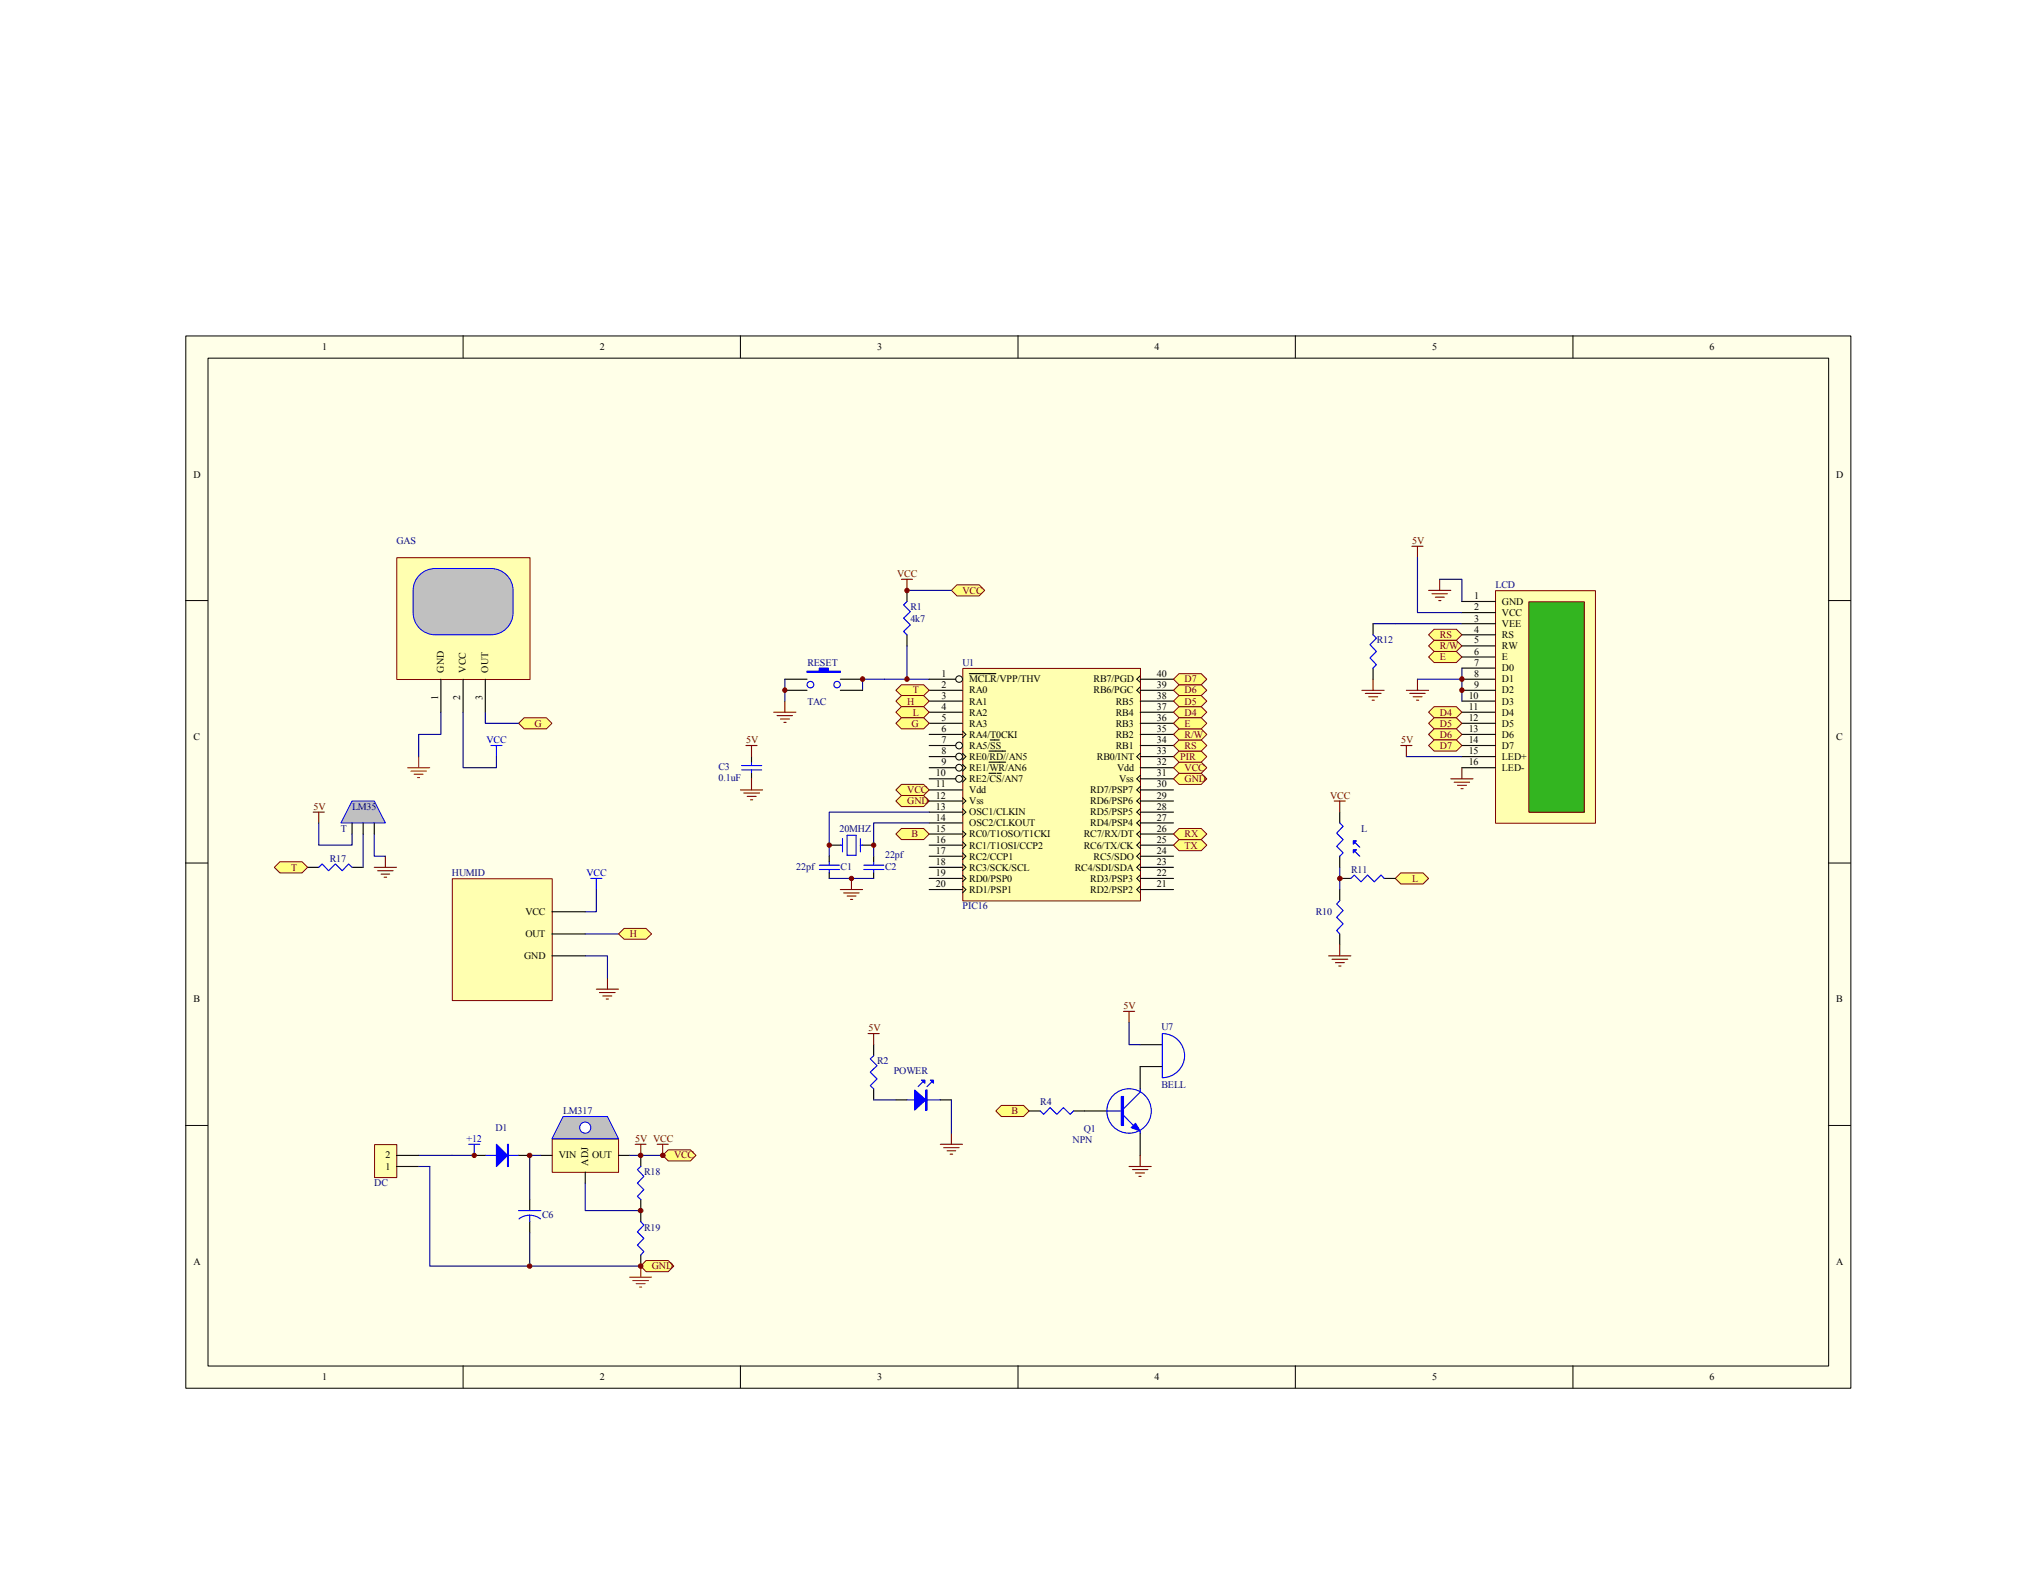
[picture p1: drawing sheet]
<svg xmlns="http://www.w3.org/2000/svg" width="279mm" height="216mm" viewBox="0 0 279 216" stroke-linecap="round" stroke-linejoin="round" font-family="sans-serif">
<path d="M25.5 46.1h228.5v144.4h-228.5z" fill="#ffffe8"/>
<g fill="none" stroke="#000" stroke-width=".14">
<path d="M25.5 46.1h228.5v144.4h-228.5zM28.5 49.2h222.4v138.3h-222.4zM63.6 46.1v3M101.6 46.1v3M139.7 46.1v3M177.8 46.1v3M215.9 46.1v3M25.5 82.4h3M250.9 82.4h3.1M25.5 118.5h3M250.9 118.5h3.1M25.5 154.5h3"/>
<path d="M250.9 154.5h3.1M63.6 187.5v3M101.6 187.5v3M139.7 187.5v3M177.8 187.5v3M215.9 187.5v3"/>
</g>
<path d="M192.2 102.3h1.6M193 102.3v1.5M199.1 106.9h3M199.6 107.4h2.1M200 107.8h1.2M200.5 108.3h.3M200.6 105.4v1.5" fill="none" stroke="#800000" stroke-width=".15"/>
<path d="M205.3 81.1h13.6v31.9h-13.6z" fill="#ffffb0"/>
<path d="M205.2 81.1h13.7v31.9h-13.7z" fill="none" stroke="#800000" stroke-width=".14"/>
<path d="M209.8 82.6h7.6v28.9h-7.6z" fill="#33b520"/>
<path d="M209.8 82.6h7.6v28.9h-7.6z" fill="none" stroke="#800000" stroke-width=".14"/>
<g fill="none" stroke="#000" stroke-width=".15">
<path d="M200.6 82.6h4.6M200.6 84.1h4.6M200.6 85.6h4.6M200.6 87.1h4.6M200.6 88.7h4.6M200.6 90.2h4.6M200.6 91.7h4.6M200.6 93.2h4.6M200.6 94.7h4.6M200.6 96.2h4.6M200.6 97.8h4.6M200.6 99.3h4.6"/>
<path d="M200.6 100.8h4.6M200.6 102.3h4.6M200.6 103.8h4.6M200.6 105.4h4.6M119.9 143.4v1.5M119.9 149.4v1.6"/>
</g>
<path d="M194.5 76.5v7.6h6.1M197.6 79.5h3v3.1M188.4 85.6h3.1M199.1 85.6h1.5M193 103.8h7.6" fill="none" stroke="#000080" stroke-width=".15"/>
<g fill="none" stroke="#800000" stroke-width=".15">
<path d="M193.8 75h1.5M194.5 75v1.5M197.6 79.5v1.5M186.9 94.7h3M187.4 95.2h2.1M187.8 95.6h1.3M188.3 96.1h.3M188.4 93.2v1.5M196 81h3.1M196.5 81.5h2.1M197 82h1.2M197.4 82.4h.3"/>
<path d="M129 157.1h3.1M129.5 157.5h2.1M130 157.9h1.2M130.4 158.4h.3M130.6 155.5v1.6"/>
</g>
<path d="M119.9 144.9l-.5 .4 1 1-1 .9 1 .9-1 .9 .5 .4M124.5 151h4.5M126.6 148.5l-.6 .6M127.8 148.5l-.6 .6" fill="none" stroke="#00f" stroke-width=".15"/>
<path d="M125.5 149.6l1.5 1.4-1.5 1.4z" fill="#00f"/>
<path d="M125.5 149.6l1.5 1.4-1.5 1.4zM127 149.6h.2v2.8h-.2z" fill="none" stroke="#00f" stroke-width=".15"/>
<path d="M127.1 149.6v2.8" fill="none" stroke="#00f" stroke-width=".17"/>
<path d="M127.7 148.3h.4v.4z" fill="#00f"/>
<path d="M127.7 148.3h.4v.4z" fill="none" stroke="#00f" stroke-width=".15"/>
<path d="M126.5 148.3h.4v.4z" fill="#00f"/>
<path d="M188.4 87.1l.5 .5-.9 .9 .9 .9-.9 .9 .9 .9-.5 .5M126.5 148.3h.4v.4z" fill="none" stroke="#00f" stroke-width=".15"/>
<path d="M188.4 85.6v1.5M188.4 91.7v1.5M122.9 151h1.6M129 151h1.6" fill="none" stroke="#000" stroke-width=".15"/>
<path d="M119.9 151h3M130.6 151v4.5" fill="none" stroke="#000080" stroke-width=".15"/>
<path d="M196 97.8l.8-.8h3.1l.7 .8-.7 .7h-3.1z" fill-rule="evenodd" fill="#ffff80"/>
<path d="M196 97.8l.8-.8h3.1l.7 .8-.7 .7h-3.1z" fill="none" stroke="#800000" stroke-width=".14"/>
<path d="M196 99.3l.8-.8h3.1l.7 .8-.7 .7h-3.1z" fill-rule="evenodd" fill="#ffff80"/>
<path d="M196 99.3l.8-.8h3.1l.7 .8-.7 .7h-3.1z" fill="none" stroke="#800000" stroke-width=".14"/>
<path d="M196 100.8l.8-.8h3.1l.7 .8-.7 .8h-3.1z" fill-rule="evenodd" fill="#ffff80"/>
<path d="M196 100.8l.8-.8h3.1l.7 .8-.7 .8h-3.1z" fill="none" stroke="#800000" stroke-width=".14"/>
<path d="M196 102.3l.8-.7h3.1l.7 .7-.7 .8h-3.1z" fill-rule="evenodd" fill="#ffff80"/>
<path d="M196 102.3l.8-.7h3.1l.7 .7-.7 .8h-3.1z" fill="none" stroke="#800000" stroke-width=".14"/>
<path d="M196 87.1l.8-.7h3.1l.7 .7-.7 .8h-3.1z" fill-rule="evenodd" fill="#ffff80"/>
<path d="M196 87.1l.8-.7h3.1l.7 .7-.7 .8h-3.1z" fill="none" stroke="#800000" stroke-width=".14"/>
<path d="M196 88.7l.8-.8h3.1l.7 .8-.7 .7h-3.1z" fill-rule="evenodd" fill="#ffff80"/>
<path d="M196 88.7l.8-.8h3.1l.7 .8-.7 .7h-3.1z" fill="none" stroke="#800000" stroke-width=".14"/>
<path d="M196 90.2l.8-.8h3.1l.7 .8-.7 .7h-3.1z" fill-rule="evenodd" fill="#ffff80"/>
<path d="M196 90.2l.8-.8h3.1l.7 .8-.7 .7h-3.1z" fill="none" stroke="#800000" stroke-width=".14"/>
<path d="M90.2 157.1h1.5M90.9 157.1v1.5M119.1 141.9h1.6M119.9 141.9v1.5" fill="none" stroke="#800000" stroke-width=".15"/>
<path d="M136.7 152.5l.7-.8h3.1l.7 .8-.7 .7h-3.1z" fill-rule="evenodd" fill="#ffff80"/>
<path d="M136.7 152.5l.7-.8h3.1l.7 .8-.7 .7h-3.1z" fill="none" stroke="#800000" stroke-width=".14"/>
<path d="M148.8 152.5h3.1M156.5 143.4h3M156.5 155.5v3.1M159.5 146.4h-3v3" fill="none" stroke="#000" stroke-width=".15"/>
<path d="M151.9 152.5h2.3M153.9 150.5h.3v4h-.3zM154.2 153.1l1.3 1.4M156.5 149.4v.5l-2.3 2.3M156.5 155.2v.3M159.5 141.9a3 3 0 0 1 3.1 3 3 3 0 0 1-3.1 3z" fill="none" stroke="#00f" stroke-width=".15"/>
<path d="M154.2 138.8h1.5M154.9 138.8v1.5" fill="none" stroke="#800000" stroke-width=".15"/>
<path d="M154.9 140.3v3.1h1.6" fill="none" stroke="#000080" stroke-width=".15"/>
<path d="M154 150.5v4" fill="none" stroke="#00f" stroke-width=".3"/>
<path d="M155.8 154.2l.7 1-1.3-.4z" fill="#00f"/>
<g fill="none" stroke="#00f" stroke-width=".15">
<path d="M142.8 152.5l.4 .5 .9-1 .9 1 .9-1 1 1 .4-.5M155.8 154.2l.7 1-1.3-.4z"/>
<circle cx="154.9" cy="152.5" r="3.1"/>
</g>
<path d="M141.2 152.5h1.6M147.3 152.5h1.5" fill="none" stroke="#000" stroke-width=".15"/>
<path d="M156.5 158.6v1.5M154.9 160.1h3.1M155.4 160.5h2.1M155.8 161h1.3M156.3 161.5h.3" fill="none" stroke="#800000" stroke-width=".15"/>
<path d="M48.3 109.9h3.1l1.5 3.1h-6.1z" fill-rule="evenodd" fill="#c0c0c0"/>
<path d="M48.3 109.9h3.1l1.5 3.1h-6.1z" fill="none" stroke="#00f" stroke-width=".14"/>
<path d="M42.2 119h1.5M48.3 113v1.5M48.3 119h1.5M49.8 113v1.5M51.4 113v1.5" fill="none" stroke="#000" stroke-width=".15"/>
<path d="M43 111.5h1.5M43.7 111.5v1.5M51.4 119h3M51.8 119.5h2.1M52.3 120h1.2M52.9 117.5v1.5M52.7 120.4h.4" fill="none" stroke="#800000" stroke-width=".15"/>
<path d="M43.7 113v3h4.6v-1.5M49.8 114.5v4.5M51.4 114.5v3h1.5" fill="none" stroke="#000080" stroke-width=".15"/>
<path d="M43.7 119l.5-.4 .9 .9 .9-.9 1 .9 .8-.9 .5 .4M186 115.7l.6 .6M186 116.9l.6 .6" fill="none" stroke="#00f" stroke-width=".15"/>
<path d="M185.7 115.4h.4l-.4 .5z" fill="#00f"/>
<path d="M185.7 115.4h.4l-.4 .5z" fill="none" stroke="#00f" stroke-width=".15"/>
<path d="M185.7 116.6h.4l-.4 .5z" fill="#00f"/>
<path d="M183.9 113l.4 .4-.9 .9 .9 .9-.9 1 .9 .9-.4 .4M185.7 116.6h.4l-.4 .5zM183.9 123.6l-.5 .5 .9 .9-.9 .9 .9 .9-.9 .9 .5 .5" fill="none" stroke="#00f" stroke-width=".15"/>
<path d="M183.9 111.5v1.5M183.9 117.5v1.5M183.9 122.1v1.5M183.9 128.2v1.5" fill="none" stroke="#000" stroke-width=".15"/>
<path d="M183.1 109.9h1.5M183.9 109.9v1.6M182.3 131.2h3.1M182.8 131.7h2.2M183.3 132.1h1.2M183.7 132.6h.3M183.9 129.7v1.5" fill="none" stroke="#800000" stroke-width=".15"/>
<path d="M183.9 119v3.1" fill="none" stroke="#000080" stroke-width=".15"/>
<path d="M191.5 120.6l.7-.8h3.1l.7 .8-.7 .7h-3.1z" fill-rule="evenodd" fill="#ffff80"/>
<path d="M191.5 120.6l.7-.8h3.1l.7 .8-.7 .7h-3.1z" fill="none" stroke="#800000" stroke-width=".14"/>
<path d="M183.9 120.6h1.5M189.9 120.6h1.6" fill="none" stroke="#000" stroke-width=".15"/>
<path d="M185.4 120.6l.4-.5 1 .9 .9-.9 .9 .9 .9-.9 .4 .5" fill="none" stroke="#00f" stroke-width=".15"/>
<path d="M38.4 118.3h3.1l.7 .7-.7 .8h-3.1l-.8-.8z" fill-rule="evenodd" fill="#ffff80"/>
<path d="M38.4 118.3h3.1l.7 .7-.7 .8h-3.1l-.8-.8z" fill="none" stroke="#800000" stroke-width=".14"/>
<path d="M72.7 164.6v1.6M72.7 167.7v1.5" fill="none" stroke="#000" stroke-width=".15"/>
<path d="M66.6 158.6h4.6M69.6 157.1h.2v3h-.2zM71.2 166.2h3M72.7 166.8a2.42 2.42 0 0 1 1.5 .5M72.7 166.8a2.33 2.33 0 0 0-1.5 .5M72.7 166.8v.9" fill="none" stroke="#00f" stroke-width=".15"/>
<path d="M86.4 175.3h3M86.8 175.8h2.2M87.3 176.2h1.2M87.8 176.7h.3M87.9 173.8v1.5" fill="none" stroke="#f00" stroke-width=".15"/>
<path d="M69.7 157.1v3" fill="none" stroke="#00f" stroke-width=".14"/>
<path d="M68.1 157.1l1.5 1.5-1.5 1.5z" fill="#00f"/>
<path d="M64.3 157.1h1.5M65.1 157.1v1.5M68.1 157.1l1.5 1.5-1.5 1.5z" fill="none" stroke="#00f" stroke-width=".15"/>
<path d="M65.1 158.6h1.5M71.2 158.6h1.5" fill="none" stroke="#000" stroke-width=".15"/>
<path d="M57.5 158.6h7.6" fill="none" stroke="#000080" stroke-width=".15"/>
<path d="M51.4 157.1h3.1v4.5h-3.1z" fill="#ffffb0"/>
<path d="M51.4 157.1h3.1v4.5h-3.1z" fill="none" stroke="#800000" stroke-width=".14"/>
<path d="M54.4 158.6h3.1M54.4 160.1h3.1" fill="none" stroke="#000" stroke-width=".15"/>
<path d="M75.8 156.4h9.1v4.5h-9.1z" fill="#ffffb0"/>
<path d="M75.8 156.3h9.1v4.6h-9.1z" fill="none" stroke="#800000" stroke-width=".14"/>
<path d="M77.3 153.2h6.1l1.5 3.1h-9.2z" fill="#c0c0c0"/>
<path d="M77.3 153.2h6.1l1.5 3.1h-9.2z" fill="none" stroke="#00f" stroke-width=".14"/>
<circle cx="80.3" cy="154.8" r=".76" fill="#fff"/>
<circle cx="80.3" cy="154.8" r=".76" fill="none" stroke="#00f" stroke-width=".14"/>
<path d="M113.8 116h1.5M113.8 117.5v.8M113.8 119.8v.8M118.4 116h1.5M119.9 117.5v.8M119.9 119.8v.8M74.2 158.6h1.5M84.9 158.6h1.5M87.9 158.6v1.5M80.3 160.9v1.5M87.9 164.6v3.1M87.9 172.3v1.5" fill="none" stroke="#000" stroke-width=".15"/>
<g fill="none" stroke="#00f" stroke-width=".15">
<path d="M112.4 119.3h2.8M112.4 118.7h2.8M113.8 118.3v.4M113.8 119.3v.5M115.3 116h.3M115.6 115.1v1.8M116.3 114.6h1.2v2.8h-1.2zM118.1 115.1v1.8M118.1 116h.3M118.5 119.3h2.8M118.5 118.7h2.8M119.9 118.3v.4"/>
<path d="M119.9 119.3v.5M87.9 160.1l-.4 .4 .9 1-.9 .9 .9 .9-.9 .9 .4 .4M87.9 167.7l.5 .4-.9 1 .9 .9-.9 .9 .9 .9-.5 .5"/>
</g>
<path d="M113.8 116v1.5M119.9 116v1.5M113.8 120.6h6.1M74.2 158.6h-1.5v6M86.4 158.6h4.5M57.5 160.1h1.5M72.7 169.2v4.6M80.3 162.4v3.8h7.6" fill="none" stroke="#000080" stroke-width=".15"/>
<path d="M115.3 122.1h3.1M115.8 122.6h2.1M116.3 123h1.2M116.7 123.4h.3M116.8 120.6v1.5" fill="none" stroke="#800000" stroke-width=".15"/>
<path d="M123.7 109.2h3l.8 .7-.8 .8h-3l-.8-.8z" fill-rule="evenodd" fill="#ffff80"/>
<path d="M123.7 109.2h3l.8 .7-.8 .8h-3l-.8-.8z" fill="none" stroke="#800000" stroke-width=".14"/>
<path d="M124.5 81v1.6M124.5 87.1v1.6M103.1 103.8v.8M103.1 106.1v.8" fill="none" stroke="#000" stroke-width=".15"/>
<path d="M124.5 82.6l-.5 .4 .9 1-.9 .8 .9 1-.9 .9 .5 .4M101.8 105.7h2.7M101.8 105.1h2.7M103.1 104.6v.5M103.1 105.7v.4" fill="none" stroke="#00f" stroke-width=".15"/>
<path d="M118.4 93.2h9.1M124.5 88.7v4.5" fill="none" stroke="#000080" stroke-width=".15"/>
<path d="M123.7 79.5h1.5M124.5 79.5v1.5M101.6 108.4h3.1M102.1 108.8h2.1M102.5 109.3h1.3M103 109.8h.3M103.1 106.9v1.5" fill="none" stroke="#800000" stroke-width=".15"/>
<path d="M131.3 80.3h3.1l.7 .7-.7 .8h-3.1l-.7-.8z" fill-rule="evenodd" fill="#ffff80"/>
<path d="M131.3 80.3h3.1l.7 .7-.7 .8h-3.1l-.7-.8z" fill="none" stroke="#800000" stroke-width=".14"/>
<path d="M124.5 81h6.1" fill="none" stroke="#000080" stroke-width=".15"/>
<path d="M132.2 91.8h24.3v31.9h-24.3z" fill="#ffffb0"/>
<path d="M132.1 91.7h24.4v32h-24.4z" fill="none" stroke="#800000" stroke-width=".14"/>
<g fill="none" stroke="#000" stroke-width=".15">
<path d="M127.5 94.7h4.6M127.5 96.2h4.6M127.5 97.8h4.6M127.5 99.3h4.6M127.5 93.2h3.7M133 92.5h3.7M156.5 94.7h4.5M156.5 96.2h4.5M156.5 97.8h4.5M156.5 99.3h4.5M156.5 93.2h4.5M127.5 100.8h4.6"/>
<path d="M127.5 102.3h3.7M127.5 103.8h3.7M127.5 116h4.6M127.5 114.5h4.6M127.5 117.5h4.6M127.5 119h4.6M127.5 113h4.6M127.5 111.5h4.6M127.5 109.9h4.6M127.5 108.4h4.6M127.5 105.4h3.7M127.5 106.9h3.7"/>
<path d="M135.7 103.1h2.3M135.7 104.6h2.3M135.7 106.1h1M135.9 101.6h1.2M136.8 106.1h.6M156.5 100.8h4.5M156.5 102.3h4.5M156.5 103.8h4.5M156.5 116h4.5M156.5 114.5h4.5M156.5 117.5h4.5M156.5 119h4.5"/>
<path d="M156.5 113h4.5M156.5 111.5h4.5M156.5 109.9h4.5M156.5 108.4h4.5M156.5 105.4h4.5M156.5 106.9h4.5M127.5 120.6h4.6M127.5 122.1h4.6M156.5 120.6h4.5M156.5 122.1h4.5"/>
</g>
<g fill="none" stroke="#000" stroke-width=".14">
<path d="M156.5 94.3l-.5 .4 .5 .5M156.5 92.8l-.5 .4 .5 .4M132.1 100.3l.4 .5-.4 .5M132.1 115.5l.4 .5-.4 .5M132.1 114.1l.4 .4-.4 .4M132.1 117.1l.4 .4-.4 .5M132.1 118.6l.4 .4-.4 .5M132.1 103.4l.4 .4-.4 .5M132.1 104.9l.4 .5-.4 .4M132.1 106.4l.4 .5-.4 .5M132.1 111l.4 .5-.4 .4M132.1 109.5l.4 .4-.4 .5"/>
<path d="M156.5 103.4l-.5 .4 .5 .5M156.5 118.6l-.5 .4 .5 .5M156.5 117.1l-.5 .4 .5 .5M156.5 115.5l-.5 .5 .5 .5M156.5 114.1l-.5 .4 .5 .4M156.5 112.5l-.5 .5 .5 .4M156.5 111l-.5 .5 .5 .4M156.5 109.5l-.5 .4 .5 .5M156.5 108l-.5 .4 .5 .4M156.5 106.4l-.5 .5 .5 .5M132.1 120.1l.4 .5-.4 .4M132.1 121.6l.4 .5-.4 .5"/>
<path d="M156.5 121.6l-.5 .5 .5 .5M156.5 120.1l-.5 .5 .5 .4"/>
<circle cx="131.6" cy="93.2" r=".46"/>
<circle cx="131.6" cy="105.4" r=".46"/>
<circle cx="131.6" cy="102.3" r=".46"/>
<circle cx="131.6" cy="106.9" r=".46"/>
<circle cx="131.6" cy="103.8" r=".46"/>
</g>
<path d="M127.5 113h-7.6v3" fill="none" stroke="#000080" stroke-width=".15"/>
<path d="M123.7 107.7h3l.8 .7-.8 .8h-3l-.8-.8z" fill-rule="evenodd" fill="#ffff80"/>
<path d="M123.7 107.7h3l.8 .7-.8 .8h-3l-.8-.8z" fill="none" stroke="#800000" stroke-width=".14"/>
<path d="M118.4 93.2v1.5M127.5 111.5h-13.7v4.5" fill="none" stroke="#000080" stroke-width=".15"/>
<path d="M161 106.9l.8-.8h3l.8 .8-.8 .8h-3z" fill-rule="evenodd" fill="#ffff80"/>
<path d="M161 106.9l.8-.8h3l.8 .8-.8 .8h-3z" fill="none" stroke="#800000" stroke-width=".14"/>
<path d="M161 105.4l.8-.8h3l.8 .8-.8 .7h-3z" fill-rule="evenodd" fill="#ffff80"/>
<path d="M161 105.4l.8-.8h3l.8 .8-.8 .7h-3z" fill="none" stroke="#800000" stroke-width=".14"/>
<path d="M161 116l.8-.8h3l.8 .8-.8 .8h-3z" fill-rule="evenodd" fill="#ffff80"/>
<path d="M161 116l.8-.8h3l.8 .8-.8 .8h-3z" fill="none" stroke="#800000" stroke-width=".14"/>
<path d="M161 114.5l.8-.8h3l.8 .8-.8 .7h-3z" fill-rule="evenodd" fill="#ffff80"/>
<path d="M161 114.5l.8-.8h3l.8 .8-.8 .7h-3z" fill="none" stroke="#800000" stroke-width=".14"/>
<path d="M107.7 93.2h3M115.3 93.2h3.1" fill="none" stroke="#000" stroke-width=".15"/>
<path d="M110.7 92.1h1.7v-.4h1.3v.4h1.6v.2h-4.6z" fill-rule="evenodd" fill="#00f"/>
<g fill="none" stroke="#00f" stroke-width=".15">
<path d="M110.7 92.1h1.7v-.4h1.3v.4h1.6v.2h-4.6z"/>
<circle cx="111.2" cy="94" r=".45"/>
<circle cx="114.9" cy="94" r=".45"/>
</g>
<path d="M107.7 94.7h3M115.3 94.7h3.1" fill="none" stroke="#000" stroke-width=".15"/>
<path d="M106.2 97.8h3M106.6 98.2h2.2M107.1 98.7h1.2M107.6 99.2h.3M107.7 96.2v1.6" fill="none" stroke="#800000" stroke-width=".15"/>
<path d="M107.7 93.2v3" fill="none" stroke="#000080" stroke-width=".15"/>
<path d="M161 103.8l.8-.7h3l.8 .7-.8 .8h-3z" fill-rule="evenodd" fill="#ffff80"/>
<path d="M161 103.8l.8-.7h3l.8 .7-.8 .8h-3z" fill="none" stroke="#800000" stroke-width=".14"/>
<path d="M161 97.8l.8-.8h3l.8 .8-.8 .7h-3z" fill-rule="evenodd" fill="#ffff80"/>
<path d="M161 97.8l.8-.8h3l.8 .8-.8 .7h-3z" fill="none" stroke="#800000" stroke-width=".14"/>
<path d="M161 96.2l.8-.7h3l.8 .7-.8 .8h-3z" fill-rule="evenodd" fill="#ffff80"/>
<path d="M161 96.2l.8-.7h3l.8 .7-.8 .8h-3z" fill="none" stroke="#800000" stroke-width=".14"/>
<path d="M161 94.7l.8-.7h3l.8 .7-.8 .8h-3z" fill-rule="evenodd" fill="#ffff80"/>
<path d="M161 94.7l.8-.7h3l.8 .7-.8 .8h-3z" fill="none" stroke="#800000" stroke-width=".14"/>
<path d="M161 93.2l.8-.7h3l.8 .7-.8 .8h-3z" fill-rule="evenodd" fill="#ffff80"/>
<path d="M161 93.2l.8-.7h3l.8 .7-.8 .8h-3z" fill="none" stroke="#800000" stroke-width=".14"/>
<path d="M161 102.3l.8-.7h3l.8 .7-.8 .8h-3z" fill-rule="evenodd" fill="#ffff80"/>
<path d="M161 102.3l.8-.7h3l.8 .7-.8 .8h-3z" fill="none" stroke="#800000" stroke-width=".14"/>
<path d="M161 100.8l.8-.8h3l.8 .8-.8 .8h-3z" fill-rule="evenodd" fill="#ffff80"/>
<path d="M161 100.8l.8-.8h3l.8 .8-.8 .8h-3z" fill="none" stroke="#800000" stroke-width=".14"/>
<path d="M161 99.3l.8-.8h3l.8 .8-.8 .7h-3z" fill-rule="evenodd" fill="#ffff80"/>
<path d="M161 99.3l.8-.8h3l.8 .8-.8 .7h-3z" fill="none" stroke="#800000" stroke-width=".14"/>
<path d="M123.7 94h3l.8 .7-.8 .8h-3l-.8-.8z" fill-rule="evenodd" fill="#ffff80"/>
<path d="M123.7 94h3l.8 .7-.8 .8h-3l-.8-.8z" fill="none" stroke="#800000" stroke-width=".14"/>
<path d="M123.7 113.7h3l.8 .8-.8 .7h-3l-.8-.7z" fill-rule="evenodd" fill="#ffff80"/>
<path d="M123.7 113.7h3l.8 .8-.8 .7h-3l-.8-.7z" fill="none" stroke="#800000" stroke-width=".14"/>
<path d="M123.7 95.5h3l.8 .7-.8 .8h-3l-.8-.8z" fill-rule="evenodd" fill="#ffff80"/>
<path d="M123.7 95.5h3l.8 .7-.8 .8h-3l-.8-.8z" fill="none" stroke="#800000" stroke-width=".14"/>
<path d="M123.7 97h3l.8 .8-.8 .7h-3l-.8-.7z" fill-rule="evenodd" fill="#ffff80"/>
<path d="M123.7 97h3l.8 .8-.8 .7h-3l-.8-.7z" fill="none" stroke="#800000" stroke-width=".14"/>
<path d="M59 160.1v13.7h28.9" fill="none" stroke="#000080" stroke-width=".15"/>
<circle cx="72.7" cy="173.8" r=".3" fill="#800000"/>
<circle cx="72.7" cy="173.8" r=".3" fill="none" stroke="#800000" stroke-width=".14"/>
<path d="M194.5 93.2h6.1M200.6 91.7v4.5" fill="none" stroke="#000080" stroke-width=".15"/>
<path d="M193 94.7h3M193.5 95.2h2.1M193.9 95.6h1.3M194.4 96.1h.3M194.5 93.2v1.5" fill="none" stroke="#800000" stroke-width=".15"/>
<circle cx="65.1" cy="158.6" r=".3" fill="#800000"/>
<circle cx="65.1" cy="158.6" r=".3" fill="none" stroke="#800000" stroke-width=".14"/>
<circle cx="72.7" cy="158.6" r=".3" fill="#800000"/>
<circle cx="72.7" cy="158.6" r=".3" fill="none" stroke="#800000" stroke-width=".14"/>
<circle cx="87.9" cy="166.2" r=".31" fill="#800000"/>
<circle cx="87.9" cy="166.2" r=".31" fill="none" stroke="#800000" stroke-width=".14"/>
<path d="M87.2 157.1h1.5M87.9 157.1v1.5" fill="none" stroke="#800000" stroke-width=".15"/>
<circle cx="87.9" cy="158.6" r=".31" fill="#800000"/>
<circle cx="87.9" cy="158.6" r=".31" fill="none" stroke="#800000" stroke-width=".14"/>
<path d="M102.4 102.3h1.5M103.1 102.3v1.5" fill="none" stroke="#800000" stroke-width=".15"/>
<path d="M88.7 173h3l.8 .8-.8 .7h-3l-.8-.7z" fill-rule="evenodd" fill="#ffff80"/>
<path d="M88.7 173h3l.8 .8-.8 .7h-3l-.8-.7z" fill="none" stroke="#800000" stroke-width=".14"/>
<path d="M90.9 158.6l.8-.8h3l.8 .8-.8 .7h-3z" fill-rule="evenodd" fill="#ffff80"/>
<path d="M90.9 158.6l.8-.8h3l.8 .8-.8 .7h-3z" fill="none" stroke="#800000" stroke-width=".14"/>
<circle cx="91" cy="158.6" r=".31" fill="#800000"/>
<circle cx="91" cy="158.6" r=".31" fill="none" stroke="#800000" stroke-width=".14"/>
<circle cx="87.9" cy="173.8" r=".31" fill="#800000"/>
<circle cx="87.9" cy="173.8" r=".31" fill="none" stroke="#800000" stroke-width=".14"/>
<circle cx="200.6" cy="93.2" r=".31" fill="#800000"/>
<circle cx="200.6" cy="93.2" r=".31" fill="none" stroke="#800000" stroke-width=".14"/>
<circle cx="200.6" cy="94.7" r=".3" fill="#800000"/>
<circle cx="200.6" cy="94.7" r=".3" fill="none" stroke="#800000" stroke-width=".14"/>
<circle cx="183.9" cy="120.6" r=".31" fill="#800000"/>
<circle cx="183.9" cy="120.6" r=".31" fill="none" stroke="#800000" stroke-width=".14"/>
<circle cx="113.8" cy="116" r=".3" fill="#800000"/>
<circle cx="113.8" cy="116" r=".3" fill="none" stroke="#800000" stroke-width=".14"/>
<circle cx="119.9" cy="116" r=".3" fill="#800000"/>
<circle cx="119.9" cy="116" r=".3" fill="none" stroke="#800000" stroke-width=".14"/>
<circle cx="116.8" cy="120.6" r=".3" fill="#800000"/>
<circle cx="116.8" cy="120.6" r=".3" fill="none" stroke="#800000" stroke-width=".14"/>
<circle cx="124.5" cy="81" r=".31" fill="#800000"/>
<circle cx="124.5" cy="81" r=".31" fill="none" stroke="#800000" stroke-width=".14"/>
<circle cx="124.5" cy="93.2" r=".31" fill="#800000"/>
<circle cx="124.5" cy="93.2" r=".31" fill="none" stroke="#800000" stroke-width=".14"/>
<circle cx="118.4" cy="93.2" r=".31" fill="#800000"/>
<circle cx="118.4" cy="93.2" r=".31" fill="none" stroke="#800000" stroke-width=".14"/>
<circle cx="107.7" cy="94.7" r=".3" fill="#800000"/>
<circle cx="107.7" cy="94.7" r=".3" fill="none" stroke="#800000" stroke-width=".14"/>
<path d="M191.5 85.6h7.6" fill="none" stroke="#000080" stroke-width=".15"/>
<path d="M123.7 98.5h3l.8 .8-.8 .7h-3l-.8-.7z" fill-rule="evenodd" fill="#ffff80"/>
<path d="M123.7 98.5h3l.8 .8-.8 .7h-3l-.8-.7z" fill="none" stroke="#800000" stroke-width=".14"/>
<path d="M54.5 76.6h18.2v16.7h-18.2z" fill="#ffffb0"/>
<path d="M54.5 76.5h18.2v16.8h-18.2z" fill="none" stroke="#800000" stroke-width=".14"/>
<path d="M57.4 79.2a3.1 3.1 0 0 1 2.3-1.2h7.7a3 3 0 0 1 3 3v3.1a3 3 0 0 1-3 3h-7.7a3 3 0 0 1-3-3l.1-3.8 .2-.6z" fill-rule="evenodd" fill="#c0c0c0"/>
<path d="M57.4 79.2a3.1 3.1 0 0 1 2.3-1.2h7.7a3 3 0 0 1 3 3v3.1a3 3 0 0 1-3 3h-7.7a3 3 0 0 1-3-3l.1-3.8 .2-.6z" fill="none" stroke="#00f" stroke-width=".14"/>
<path d="M60.5 93.2v4.6M63.6 93.2v4.6M66.6 93.2v4.6" fill="none" stroke="#000" stroke-width=".15"/>
<path d="M71.2 99.3l.7-.8h3.1l.7 .8-.7 .7h-3.1z" fill-rule="evenodd" fill="#ffff80"/>
<path d="M71.2 99.3l.7-.8h3.1l.7 .8-.7 .7h-3.1z" fill="none" stroke="#800000" stroke-width=".14"/>
<path d="M60.5 97.8v3h-3v3M63.6 97.8v7.6h4.5v-1.6M66.6 97.8v1.5h4.6" fill="none" stroke="#000080" stroke-width=".15"/>
<path d="M67.4 102.3h1.5M68.1 102.3v1.5" fill="none" stroke="#00f" stroke-width=".15"/>
<path d="M55.9 105.4h3.1M56.4 105.8h2.1M56.8 106.3h1.2M57.3 106.7h.3M57.5 103.8v1.6" fill="none" stroke="#f00" stroke-width=".15"/>
<path d="M62.1 120.7h13.7v16.6h-13.7z" fill="#ffffb0"/>
<path d="M62.1 120.6h13.7v16.7h-13.7z" fill="none" stroke="#800000" stroke-width=".14"/>
<path d="M75.7 125.1h4.6M75.7 128.2h4.6M75.7 131.2h4.6" fill="none" stroke="#000" stroke-width=".15"/>
<path d="M81.1 120.6h1.5M81.8 120.6v1.5" fill="none" stroke="#00f" stroke-width=".15"/>
<path d="M81.8 135.8h3.1M82.3 136.2h2.1M82.7 136.7h1.3M83.2 137.1h.3M83.4 134.2v1.6" fill="none" stroke="#800000" stroke-width=".15"/>
<path d="M80.3 131.2h3.1v3M80.3 128.2h4.6M81.8 122.1v3h-1.5" fill="none" stroke="#000080" stroke-width=".15"/>
<path d="M84.9 128.2l.7-.8h3.1l.7 .8-.7 .7h-3.1z" fill-rule="evenodd" fill="#ffff80"/>
<path d="M84.9 128.2l.7-.8h3.1l.7 .8-.7 .7h-3.1z" fill="none" stroke="#800000" stroke-width=".14"/>
<g font-size="1.4">
<text x="44.2" y="48.1">1</text>
<text x="82.3" y="48.1">2</text>
<text x="120.4" y="48.1">3</text>
<text x="158.5" y="48.1">4</text>
<text x="196.6" y="48.1">5</text>
<text x="234.6" y="48.1">6</text>
<text x="26.6" y="65.5">D</text>
<text x="252" y="65.5">D</text>
<text x="202.3" y="82.3">1</text>
<text x="202.3" y="83.8">2</text>
<text x="206.1" y="83">GND</text>
<text x="202.3" y="85.3">3</text>
<text x="202.3" y="86.8">4</text>
<text x="202.3" y="88.3">5</text>
<text x="202.3" y="89.8">6</text>
<text x="206.1" y="84.5">VCC</text>
<text x="206.1" y="86.1">VEE</text>
<text x="206.1" y="87.6">RS</text>
<text x="206.1" y="89.1">RW</text>
<text x="60.9" y="92.3" transform="rotate(-90 60.9 92.3)">GND</text>
<text x="63.9" y="92.3" transform="rotate(-90 63.9 92.3)">VCC</text>
<text x="67" y="92.3" transform="rotate(-90 67 92.3)">OUT</text>
<text x="129.2" y="94.4">2</text>
<text x="129.2" y="95.9">3</text>
<text x="129.2" y="92.9">1</text>
<text x="133" y="95.2">RA0</text>
<text x="133" y="93.6">MCLR/VPP/THV</text>
<text x="150.1" y="95.2">RB6/PGC</text>
<text x="150.1" y="93.6">RB7/PGD</text>
<text x="158.8" y="94.4">39</text>
<text x="158.8" y="92.9">40</text>
<text x="158.8" y="95.9">38</text>
<text x="201.5" y="95.9">10</text>
<text x="202.3" y="91.4">7</text>
<text x="202.3" y="92.9">8</text>
<text x="202.3" y="94.4">9</text>
<text x="206.1" y="90.6">E</text>
<text x="206.1" y="92.1">D0</text>
<text x="206.1" y="93.6">D1</text>
<text x="206.1" y="95.2">D2</text>
<text x="26.6" y="101.6">C</text>
<text x="60.1" y="96.1" transform="rotate(-90 60.1 96.1)">1</text>
<text x="63.2" y="96.1" transform="rotate(-90 63.2 96.1)">2</text>
<text x="66.2" y="96.1" transform="rotate(-90 66.2 96.1)">3</text>
<text x="129.2" y="97.5">4</text>
<text x="129.2" y="99">5</text>
<text x="129.2" y="100.5">6</text>
<text x="133" y="96.7">RA1</text>
<text x="133" y="98.2">RA2</text>
<text x="133" y="99.7">RA3</text>
<text x="133" y="101.3">RA4/T0CKI</text>
<text x="153.1" y="101.3">RB2</text>
<text x="153.1" y="99.7">RB3</text>
<text x="153.1" y="98.2">RB4</text>
<text x="153.1" y="96.7">RB5</text>
<text x="158.8" y="100.5">35</text>
<text x="158.8" y="99">36</text>
<text x="158.8" y="97.5">37</text>
<text x="201.5" y="97.5">11</text>
<text x="201.5" y="99">12</text>
<text x="201.5" y="100.5">13</text>
<text x="206.1" y="96.7">D3</text>
<text x="206.1" y="98.2">D4</text>
<text x="206.1" y="99.7">D5</text>
<text x="206.1" y="101.3">D6</text>
<text x="252" y="101.6">C</text>
<text x="128.4" y="106.6">10</text>
<text x="129.2" y="102">7</text>
<text x="129.2" y="103.6">8</text>
<text x="129.2" y="105">9</text>
<text x="133" y="102.8">RA5/SS</text>
<text x="133" y="104.3">RE0/RD//AN5</text>
<text x="133" y="105.8">RE1/WR/AN6</text>
<text x="133" y="107.3">RE2/CS/AN7</text>
<text x="150.5" y="104.3">RB0/INT</text>
<text x="153.1" y="102.8">RB1</text>
<text x="153.3" y="105.8">Vdd</text>
<text x="153.6" y="107.3">Vss</text>
<text x="158.8" y="106.6">31</text>
<text x="158.8" y="103.6">33</text>
<text x="158.8" y="102">34</text>
<text x="158.8" y="105">32</text>
<text x="201.5" y="102">14</text>
<text x="201.5" y="103.6">15</text>
<text x="201.5" y="105">16</text>
<text x="206.1" y="102.8">D7</text>
<text x="206.1" y="104.3">LED+</text>
<text x="206.1" y="105.8">LED-</text>
<text x="128.4" y="111.1">13</text>
<text x="128.4" y="112.7">14</text>
<text x="128.4" y="109.6">12</text>
<text x="128.4" y="108.1">11</text>
<text x="133" y="111.9">OSC1/CLKIN</text>
<text x="133" y="113.4">OSC2/CLKOUT</text>
<text x="133" y="110.4">Vss</text>
<text x="133" y="108.8">Vdd</text>
<text x="149.6" y="113.4">RD4/PSP4</text>
<text x="149.6" y="111.9">RD5/PSP5</text>
<text x="149.6" y="110.4">RD6/PSP6</text>
<text x="149.6" y="108.8">RD7/PSP7</text>
<text x="158.8" y="112.7">27</text>
<text x="158.8" y="111.1">28</text>
<text x="158.8" y="109.6">29</text>
<text x="158.8" y="108.1">30</text>
<text x="128.4" y="115.7">16</text>
<text x="128.4" y="114.2">15</text>
<text x="128.4" y="117.2">17</text>
<text x="128.4" y="118.7">18</text>
<text x="133" y="116.5">RC1/T1OSI/CCP2</text>
<text x="133" y="114.9">RC0/T1OSO/T1CKI</text>
<text x="133" y="118">RC2/CCP1</text>
<text x="133" y="119.5">RC3/SCK/SCL</text>
<text x="147.5" y="119.5">RC4/SDI/SDA</text>
<text x="148.7" y="116.5">RC6/TX/CK</text>
<text x="148.7" y="114.9">RC7/RX/DT</text>
<text x="150.1" y="118">RC5/SDO</text>
<text x="158.8" y="117.2">24</text>
<text x="158.8" y="118.7">23</text>
<text x="158.8" y="115.7">25</text>
<text x="158.8" y="114.2">26</text>
<text x="72.1" y="125.6">VCC</text>
<text x="128.4" y="120.3">19</text>
<text x="128.4" y="121.8">20</text>
<text x="133" y="121">RD0/PSP0</text>
<text x="133" y="122.5">RD1/PSP1</text>
<text x="149.6" y="122.5">RD2/PSP2</text>
<text x="149.6" y="121">RD3/PSP3</text>
<text x="158.8" y="121.8">21</text>
<text x="158.8" y="120.3">22</text>
<text x="71.9" y="131.7">GND</text>
<text x="72.1" y="128.6">OUT</text>
<text x="26.6" y="137.6">B</text>
<text x="252" y="137.6">B</text>
<text x="52.9" y="160.5">1</text>
<text x="52.9" y="159">2</text>
<text x="76.7" y="159">VIN</text>
<text x="80.7" y="160" transform="rotate(-90 80.7 160)">ADJ</text>
<text x="81.2" y="159">OUT</text>
<text x="26.6" y="173.6">A</text>
<text x="252" y="173.6">A</text>
<text x="44.2" y="189.4">1</text>
<text x="82.3" y="189.4">2</text>
<text x="120.4" y="189.4">3</text>
<text x="158.5" y="189.4">4</text>
<text x="196.6" y="189.4">5</text>
<text x="234.6" y="189.4">6</text>
</g>
<g font-size="1.4" fill="#000080">
<text x="54.4" y="74.6">GAS</text>
<text x="124.9" y="83.8">R1</text>
<text x="205.2" y="80.7">LCD</text>
<text x="124.9" y="85.3">4k7</text>
<text x="188.9" y="88.3">R12</text>
<text x="110.8" y="91.4">RESET</text>
<text x="132.1" y="91.4">U1</text>
<text x="110.8" y="96.7">TAC</text>
<text x="98.6" y="105.7">C3</text>
<text x="98.6" y="107.2">0.1uF</text>
<text x="48.3" y="111.1">LM35</text>
<text x="45.3" y="118.3">R17</text>
<text x="46.8" y="114.2">T</text>
<text x="109.3" y="119.3">22pf</text>
<text x="115.2" y="114.2">20MHZ</text>
<text x="115.4" y="119.3">C1</text>
<text x="121.5" y="119.3">C2</text>
<text x="121.5" y="117.8">22pf</text>
<text x="185.4" y="119.8">R11</text>
<text x="186.8" y="114.2">L</text>
<text x="62" y="120.3">HUMID</text>
<text x="132.1" y="124.8">PIC16</text>
<text x="180.6" y="125.6">R10</text>
<text x="159.4" y="141.4">U7</text>
<text x="120.4" y="146.1">R2</text>
<text x="122.6" y="147.4">POWER</text>
<text x="159.4" y="149.3">BELL</text>
<text x="68" y="155.2">D1</text>
<text x="77.3" y="153">LM317</text>
<text x="142.8" y="151.7">R4</text>
<text x="148.7" y="155.4">Q1</text>
<text x="88.4" y="161.3">R18</text>
<text x="147.2" y="156.9">NPN</text>
<text x="51.4" y="162.8">DC</text>
<text x="74.4" y="167.2">C6</text>
<text x="88.4" y="168.9">R19</text>
</g>
<g font-size="1.4" fill="#800000">
<text x="193.8" y="74.6">5V</text>
<text x="123.1" y="79.2">VCC</text>
<text x="132.1" y="81.5">VCC</text>
<text x="197.6" y="87.6">RS</text>
<text x="197.6" y="89.1">R/W</text>
<text x="125.3" y="95.2">T</text>
<text x="162.6" y="95.2">D6</text>
<text x="162.6" y="93.6">D7</text>
<text x="197.6" y="90.6">E</text>
<text x="73.3" y="99.7">G</text>
<text x="124.5" y="96.7">H</text>
<text x="125.1" y="99.7">G</text>
<text x="125.3" y="98.2">L</text>
<text x="162.6" y="98.2">D4</text>
<text x="162.6" y="96.7">D5</text>
<text x="162.6" y="101.3">R/W</text>
<text x="162.6" y="99.7">E</text>
<text x="197.6" y="98.2">D4</text>
<text x="197.6" y="99.7">D5</text>
<text x="197.6" y="101.3">D6</text>
<text x="102.4" y="102">5V</text>
<text x="162" y="104.3">PIR</text>
<text x="162.6" y="107.3">GND</text>
<text x="162.6" y="105.8">VCC</text>
<text x="162.6" y="102.8">RS</text>
<text x="192.3" y="102">5V</text>
<text x="197.6" y="102.8">D7</text>
<text x="43" y="111.1">5V</text>
<text x="124.5" y="110.4">GND</text>
<text x="124.5" y="108.8">VCC</text>
<text x="182.5" y="109.6">VCC</text>
<text x="40" y="119.5">T</text>
<text x="125.1" y="114.9">B</text>
<text x="162.6" y="116.5">TX</text>
<text x="162.6" y="114.9">RX</text>
<text x="193.8" y="121">L</text>
<text x="86.4" y="128.6">H</text>
<text x="119.2" y="141.5">5V</text>
<text x="154.2" y="138.5">5V</text>
<text x="138.8" y="153">B</text>
<text x="87.2" y="156.7">5V VCC</text>
<text x="92.5" y="159">VCC</text>
<text x="89.5" y="174.2">GND</text>
</g>
<g font-size="1.4" fill="#00f">
<text x="66.8" y="102">VCC</text>
<text x="80.5" y="120.3">VCC</text>
<text x="64" y="156.7">+12</text>
</g>
</svg>
